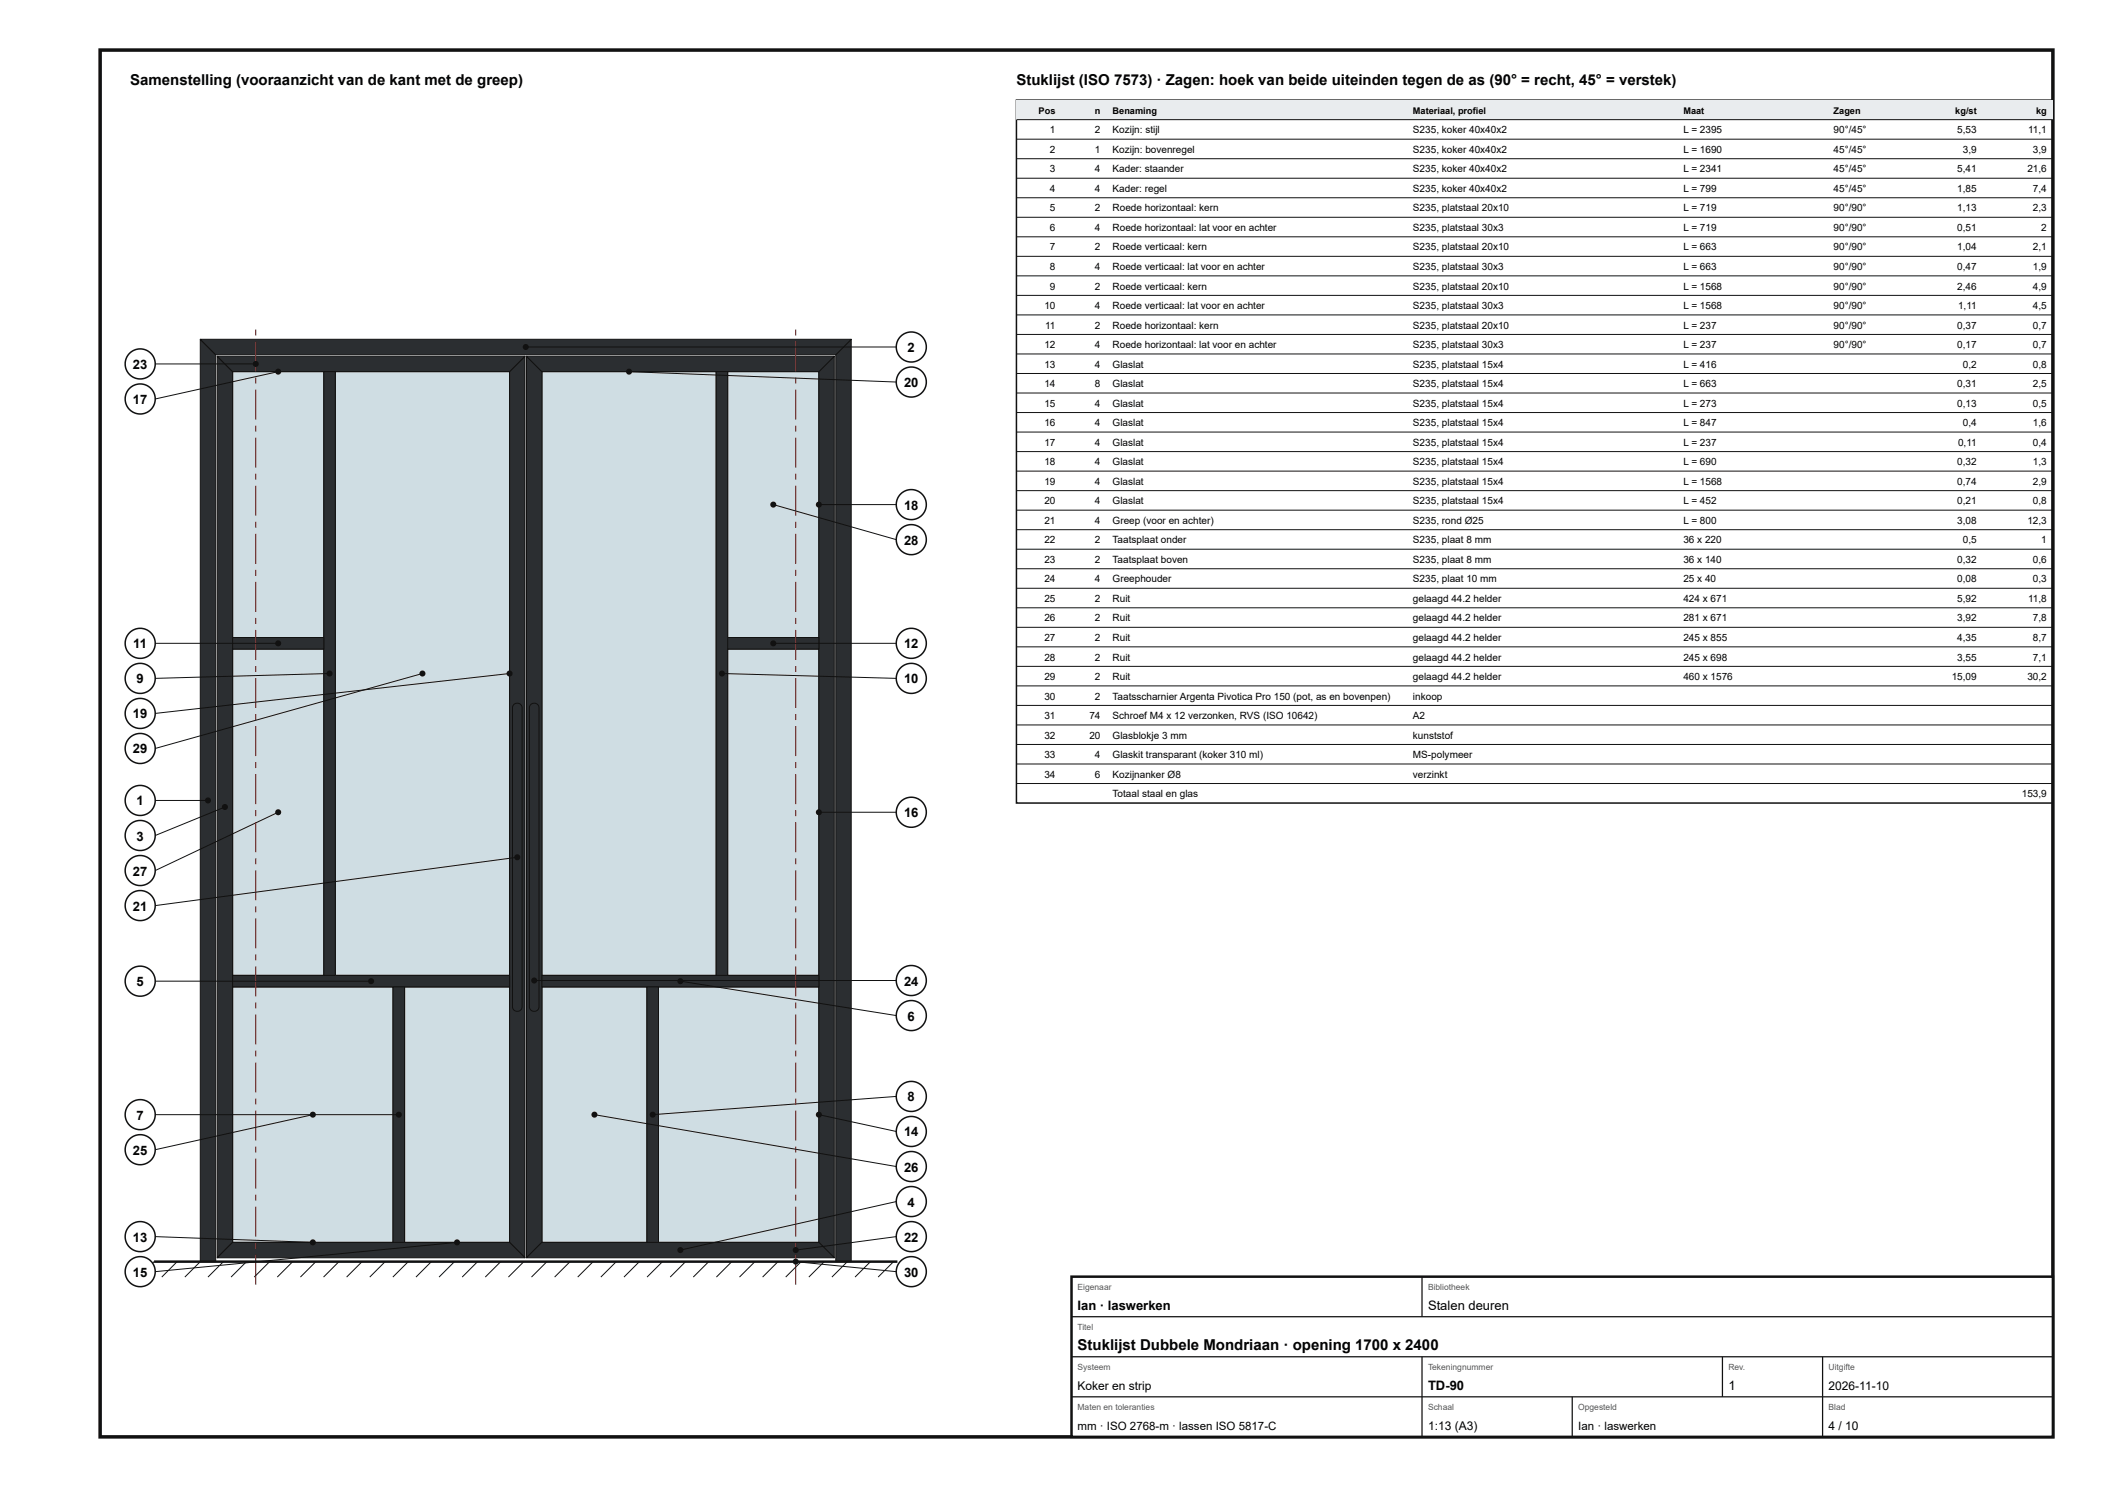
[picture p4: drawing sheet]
<svg xmlns="http://www.w3.org/2000/svg" width="420mm" height="297mm" viewBox="0 0 420 297" stroke-linecap="round" stroke-linejoin="round" font-family="sans-serif">
<path d="M20 10h390v277h-390z" fill="none" stroke="#111" stroke-width=".7" stroke-linecap="butt"/>
<path d="M46.5 197.1h32v51h-32z" fill="#cfdde3"/>
<path d="M46.5 197.1h32v51h-32z" fill="none" stroke="#111" stroke-width=".2"/>
<path d="M80.8 197.1h21v51h-21z" fill="#cfdde3"/>
<path d="M80.8 197.1h21v51h-21z" fill="none" stroke="#111" stroke-width=".2"/>
<path d="M46.5 129.6h18.2v65.2h-18.2z" fill="#cfdde3"/>
<path d="M46.5 129.6h18.2v65.2h-18.2z" fill="none" stroke="#111" stroke-width=".2"/>
<path d="M46.5 74.2h18.2v53.1h-18.2z" fill="#cfdde3"/>
<path d="M46.5 74.2h18.2v53.1h-18.2z" fill="none" stroke="#111" stroke-width=".2"/>
<path d="M67 74.2h34.8v120.6h-34.8z" fill="#cfdde3"/>
<path d="M67 74.2h34.8v120.6h-34.8z" fill="none" stroke="#111" stroke-width=".2"/>
<path d="M108.2 197.1h21v51h-21z" fill="#cfdde3"/>
<path d="M108.2 197.1h21v51h-21z" fill="none" stroke="#111" stroke-width=".2"/>
<path d="M131.5 197.1h32v51h-32z" fill="#cfdde3"/>
<path d="M131.5 197.1h32v51h-32z" fill="none" stroke="#111" stroke-width=".2"/>
<path d="M108.2 74.2h34.8v120.6h-34.8z" fill="#cfdde3"/>
<path d="M108.2 74.2h34.8v120.6h-34.8z" fill="none" stroke="#111" stroke-width=".2"/>
<path d="M145.3 129.6h18.2v65.2h-18.2z" fill="#cfdde3"/>
<path d="M145.3 129.6h18.2v65.2h-18.2z" fill="none" stroke="#111" stroke-width=".2"/>
<path d="M145.3 74.2h18.2v53.1h-18.2z" fill="#cfdde3"/>
<path d="M145.3 74.2h18.2v53.1h-18.2z" fill="none" stroke="#111" stroke-width=".2"/>
<path d="M40 67.8l3.1 3.1v181.1h-3.1z" fill="#2b2e31"/>
<path d="M40 67.8l3.1 3.1v181.1h-3.1z" fill="none" stroke="#111" stroke-width=".2"/>
<path d="M166.9 70.9l3.1-3.1v184.2h-3.1z" fill="#2b2e31"/>
<path d="M166.9 70.9l3.1-3.1v184.2h-3.1z" fill="none" stroke="#111" stroke-width=".2"/>
<path d="M40 67.8h130l-3.1 3.1h-123.8z" fill="#2b2e31"/>
<path d="M40 67.8h130l-3.1 3.1h-123.8z" fill="none" stroke="#111" stroke-width=".2"/>
<path d="M43.4 71.2l3.1 3v173.9l-3.1 3.1z" fill="#2b2e31"/>
<path d="M43.4 71.2l3.1 3v173.9l-3.1 3.1z" fill="none" stroke="#111" stroke-width=".2"/>
<path d="M101.8 74.2l3-3v180l-3-3.1z" fill="#2b2e31"/>
<path d="M101.8 74.2l3-3v180l-3-3.1z" fill="none" stroke="#111" stroke-width=".2"/>
<path d="M46.5 248.1h55.3l3 3.1h-61.4z" fill="#2b2e31"/>
<path d="M46.5 248.1h55.3l3 3.1h-61.4z" fill="none" stroke="#111" stroke-width=".2"/>
<path d="M43.4 71.2h61.4l-3 3h-55.3z" fill="#2b2e31"/>
<path d="M43.4 71.2h61.4l-3 3h-55.3z" fill="none" stroke="#111" stroke-width=".2"/>
<path d="M46.5 194.8h55.3v2.3h-55.3z" fill="#2b2e31"/>
<path d="M46.5 194.8h55.3v2.3h-55.3z" fill="none" stroke="#111" stroke-width=".2"/>
<path d="M78.5 197.1h2.3v51h-2.3z" fill="#2b2e31"/>
<path d="M78.5 197.1h2.3v51h-2.3z" fill="none" stroke="#111" stroke-width=".2"/>
<path d="M64.7 74.2h2.3v120.6h-2.3z" fill="#2b2e31"/>
<path d="M64.7 74.2h2.3v120.6h-2.3z" fill="none" stroke="#111" stroke-width=".2"/>
<path d="M46.5 127.3h18.2v2.3h-18.2z" fill="#2b2e31"/>
<path d="M46.5 127.3h18.2v2.3h-18.2z" fill="none" stroke="#111" stroke-width=".2"/>
<path d="M105.1 71.2l3.1 3v173.9l-3.1 3.1z" fill="#2b2e31"/>
<path d="M105.1 71.2l3.1 3v173.9l-3.1 3.1z" fill="none" stroke="#111" stroke-width=".2"/>
<path d="M163.5 74.2l3.1-3v180l-3.1-3.1z" fill="#2b2e31"/>
<path d="M163.5 74.2l3.1-3v180l-3.1-3.1z" fill="none" stroke="#111" stroke-width=".2"/>
<path d="M108.2 248.1h55.3l3.1 3.1h-61.5z" fill="#2b2e31"/>
<path d="M108.2 248.1h55.3l3.1 3.1h-61.5z" fill="none" stroke="#111" stroke-width=".2"/>
<path d="M105.1 71.2h61.5l-3.1 3h-55.3z" fill="#2b2e31"/>
<path d="M105.1 71.2h61.5l-3.1 3h-55.3z" fill="none" stroke="#111" stroke-width=".2"/>
<path d="M108.2 194.8h55.3v2.3h-55.3z" fill="#2b2e31"/>
<path d="M108.2 194.8h55.3v2.3h-55.3z" fill="none" stroke="#111" stroke-width=".2"/>
<path d="M129.2 197.1h2.3v51h-2.3z" fill="#2b2e31"/>
<path d="M129.2 197.1h2.3v51h-2.3z" fill="none" stroke="#111" stroke-width=".2"/>
<path d="M143 74.2h2.3v120.6h-2.3z" fill="#2b2e31"/>
<path d="M143 74.2h2.3v120.6h-2.3z" fill="none" stroke="#111" stroke-width=".2"/>
<path d="M145.3 127.3h18.2v2.3h-18.2z" fill="#2b2e31"/>
<path d="M145.3 127.3h18.2v2.3h-18.2z" fill="none" stroke="#111" stroke-width=".2"/>
<path d="M51 250.6h.2v6h-.2zM51 248.2h.2v1.2h-.2zM51 241h.2v6h-.2zM51 238.6h.2v1.2h-.2zM51 231.4h.2v6h-.2zM51 229h.2v1.2h-.2zM51 221.8h.2v6h-.2zM51 219.4h.2v1.2h-.2zM51 212.2h.2v6h-.2zM51 209.8h.2v1.2h-.2zM51 202.6h.2v6h-.2zM51 200.2h.2v1.2h-.2zM51 193h.2v6h-.2zM51 190.6h.2v1.2h-.2zM51 183.4h.2v6h-.2zM51 181h.2v1.2h-.2zM51 173.8h.2v6h-.2zM51 171.4h.2v1.2h-.2zM51 164.2h.2v6h-.2zM51 161.8h.2v1.2h-.2zM51 154.6h.2v6h-.2zM51 152.2h.2v1.2h-.2zM51 145h.2v6h-.2zM51 142.6h.2v1.2h-.2zM51 135.4h.2v6h-.2zM51 133h.2v1.2h-.2zM51 125.8h.2v6h-.2zM51 123.4h.2v1.2h-.2zM51 116.2h.2v6h-.2zM51 113.8h.2v1.2h-.2zM51 106.6h.2v6h-.2zM51 104.2h.2v1.2h-.2zM51 97h.2v6h-.2zM51 94.6h.2v1.2h-.2zM51 87.4h.2v6h-.2zM51 85h.2v1.2h-.2zM51 77.8h.2v6h-.2zM51 75.4h.2v1.2h-.2zM51 68.2h.2v6h-.2zM51 65.8h.2v1.2h-.2z" fill="#b00"/>
<path d="M102.6 140.7a.97 .97 0 0 1 1.1-.2 .97 .97 0 0 1 .6 .9v59.7a.96 .96 0 0 1-1 .9 .96 .96 0 0 1-1-.9v-59.7z" fill="#2b2e31"/>
<path d="M102.6 140.7a.97 .97 0 0 1 1.1-.2 .97 .97 0 0 1 .6 .9v59.7a.96 .96 0 0 1-1 .9 .96 .96 0 0 1-1-.9v-59.7z" fill="none" stroke="#111" stroke-width=".2"/>
<path d="M158.8 250.6h.2v6h-.2zM158.8 248.2h.2v1.2h-.2zM158.8 241h.2v6h-.2zM158.8 238.6h.2v1.2h-.2zM158.8 231.4h.2v6h-.2zM158.8 229h.2v1.2h-.2zM158.8 221.8h.2v6h-.2zM158.8 219.4h.2v1.2h-.2zM158.8 212.2h.2v6h-.2zM158.8 209.8h.2v1.2h-.2zM158.8 202.6h.2v6h-.2zM158.8 200.2h.2v1.2h-.2zM158.8 193h.2v6h-.2zM158.8 190.6h.2v1.2h-.2zM158.8 183.4h.2v6h-.2zM158.8 181h.2v1.2h-.2zM158.8 173.8h.2v6h-.2zM158.8 171.4h.2v1.2h-.2zM158.8 164.2h.2v6h-.2zM158.8 161.8h.2v1.2h-.2zM158.8 154.6h.2v6h-.2zM158.8 152.2h.2v1.2h-.2zM158.8 145h.2v6h-.2zM158.8 142.6h.2v1.2h-.2zM158.8 135.4h.2v6h-.2zM158.8 133h.2v1.2h-.2zM158.8 125.8h.2v6h-.2zM158.8 123.4h.2v1.2h-.2zM158.8 116.2h.2v6h-.2zM158.8 113.8h.2v1.2h-.2zM158.8 106.6h.2v6h-.2zM158.8 104.2h.2v1.2h-.2zM158.8 97h.2v6h-.2zM158.8 94.6h.2v1.2h-.2zM158.8 87.4h.2v6h-.2zM158.8 85h.2v1.2h-.2zM158.8 77.8h.2v6h-.2zM158.8 75.4h.2v1.2h-.2zM158.8 68.2h.2v6h-.2zM158.8 65.8h.2v1.2h-.2z" fill="#b00"/>
<path d="M106 140.7a.97 .97 0 0 1 1-.2 .97 .97 0 0 1 .6 .9v59.7a.96 .96 0 0 1-.9 .9 .96 .96 0 0 1-1-.9v-59.7z" fill="#2b2e31"/>
<g fill="none" stroke="#111" stroke-width=".2">
<path d="M106 140.7a.97 .97 0 0 1 1-.2 .97 .97 0 0 1 .6 .9v59.7a.96 .96 0 0 1-.9 .9 .96 .96 0 0 1-1-.9v-59.7zM30.8 252l-3.1 3.1M35.4 252l-3.1 3.1M40 252l-3.1 3.1M44.6 252l-3.1 3.1M49.2 252l-3.1 3.1M53.8 252l-3 3.1M58.5 252l-3.1 3.1M63.1 252l-3.1 3.1M67.7 252l-3.1 3.1M72.3 252l-3.1 3.1M76.9 252l-3.1 3.1"/>
<path d="M81.5 252l-3 3.1M86.1 252l-3 3.1M90.8 252l-3.1 3.1M95.4 252l-3.1 3.1M100 252l-3.1 3.1M104.6 252l-3.1 3.1M109.2 252l-3.1 3.1M113.8 252l-3 3.1M118.5 252l-3.1 3.1M123.1 252l-3.1 3.1M127.7 252l-3.1 3.1M132.3 252l-3.1 3.1"/>
<path d="M136.9 252l-3.1 3.1M141.5 252l-3 3.1M146.1 252l-3 3.1M150.8 252l-3.1 3.1M155.4 252l-3.1 3.1M160 252l-3.1 3.1M164.6 252l-3.1 3.1M169.2 252l-3.1 3.1M173.8 252l-3 3.1M178.5 252l-3.1 3.1"/>
</g>
<path d="M30.8 252h148.4" fill="none" stroke="#111" stroke-width=".5"/>
<circle cx="51.1" cy="72.7" r=".6" fill="#111"/>
<path d="M31 72.7h20.1" fill="none" stroke="#111" stroke-width=".2"/>
<circle cx="28" cy="72.7" r="3" fill="#fff"/>
<circle cx="28" cy="72.7" r="3" fill="none" stroke="#111" stroke-width=".3"/>
<circle cx="55.6" cy="74.2" r=".6" fill="#111"/>
<path d="M55.6 74.2l-24.6 5.5" fill="none" stroke="#111" stroke-width=".2"/>
<circle cx="28" cy="79.7" r="3" fill="#fff"/>
<circle cx="28" cy="79.7" r="3" fill="none" stroke="#111" stroke-width=".3"/>
<circle cx="55.6" cy="128.5" r=".6" fill="#111"/>
<path d="M31 128.5h24.6" fill="none" stroke="#111" stroke-width=".2"/>
<circle cx="28" cy="128.5" r="3" fill="#fff"/>
<circle cx="28" cy="128.5" r="3" fill="none" stroke="#111" stroke-width=".3"/>
<circle cx="65.8" cy="134.5" r=".6" fill="#111"/>
<path d="M65.8 134.5l-34.8 1" fill="none" stroke="#111" stroke-width=".2"/>
<circle cx="28" cy="135.5" r="3" fill="#fff"/>
<circle cx="28" cy="135.5" r="3" fill="none" stroke="#111" stroke-width=".3"/>
<circle cx="101.8" cy="134.5" r=".6" fill="#111"/>
<path d="M101.8 134.5l-70.8 8" fill="none" stroke="#111" stroke-width=".2"/>
<circle cx="28" cy="142.5" r="3" fill="#fff"/>
<circle cx="28" cy="142.5" r="3" fill="none" stroke="#111" stroke-width=".3"/>
<circle cx="84.4" cy="134.5" r=".6" fill="#111"/>
<path d="M84.4 134.5l-53.4 15" fill="none" stroke="#111" stroke-width=".2"/>
<circle cx="28" cy="149.5" r="3" fill="#fff"/>
<circle cx="28" cy="149.5" r="3" fill="none" stroke="#111" stroke-width=".3"/>
<circle cx="41.5" cy="159.9" r=".6" fill="#111"/>
<path d="M31 159.9h10.5" fill="none" stroke="#111" stroke-width=".2"/>
<circle cx="28" cy="159.9" r="3" fill="#fff"/>
<circle cx="28" cy="159.9" r="3" fill="none" stroke="#111" stroke-width=".3"/>
<circle cx="44.9" cy="161.2" r=".6" fill="#111"/>
<path d="M44.9 161.2l-13.9 5.7" fill="none" stroke="#111" stroke-width=".2"/>
<circle cx="28" cy="166.9" r="3" fill="#fff"/>
<circle cx="28" cy="166.9" r="3" fill="none" stroke="#111" stroke-width=".3"/>
<circle cx="55.6" cy="162.2" r=".6" fill="#111"/>
<path d="M55.6 162.2l-24.6 11.7" fill="none" stroke="#111" stroke-width=".2"/>
<circle cx="28" cy="173.9" r="3" fill="#fff"/>
<circle cx="28" cy="173.9" r="3" fill="none" stroke="#111" stroke-width=".3"/>
<circle cx="103.3" cy="171.2" r=".6" fill="#111"/>
<path d="M103.3 171.2l-72.3 9.7" fill="none" stroke="#111" stroke-width=".2"/>
<circle cx="28" cy="180.9" r="3" fill="#fff"/>
<circle cx="28" cy="180.9" r="3" fill="none" stroke="#111" stroke-width=".3"/>
<circle cx="74.1" cy="196" r=".6" fill="#111"/>
<path d="M31 196h43.1" fill="none" stroke="#111" stroke-width=".2"/>
<circle cx="28" cy="196" r="3" fill="#fff"/>
<circle cx="28" cy="196" r="3" fill="none" stroke="#111" stroke-width=".3"/>
<circle cx="79.6" cy="222.6" r=".6" fill="#111"/>
<path d="M31 222.6h48.6" fill="none" stroke="#111" stroke-width=".2"/>
<circle cx="28" cy="222.6" r="3" fill="#fff"/>
<circle cx="28" cy="222.6" r="3" fill="none" stroke="#111" stroke-width=".3"/>
<circle cx="62.5" cy="222.6" r=".6" fill="#111"/>
<path d="M62.5 222.6l-31.5 7" fill="none" stroke="#111" stroke-width=".2"/>
<circle cx="28" cy="229.6" r="3" fill="#fff"/>
<circle cx="28" cy="229.6" r="3" fill="none" stroke="#111" stroke-width=".3"/>
<circle cx="62.5" cy="248.1" r=".6" fill="#111"/>
<path d="M31 247l31.5 1.2" fill="none" stroke="#111" stroke-width=".2"/>
<circle cx="28" cy="247" r="3" fill="#fff"/>
<circle cx="28" cy="247" r="3" fill="none" stroke="#111" stroke-width=".3"/>
<circle cx="91.3" cy="248.1" r=".6" fill="#111"/>
<path d="M91.3 248.2l-60.3 5.8" fill="none" stroke="#111" stroke-width=".2"/>
<circle cx="28" cy="254" r="3" fill="#fff"/>
<circle cx="28" cy="254" r="3" fill="none" stroke="#111" stroke-width=".3"/>
<circle cx="105" cy="69.3" r=".6" fill="#111"/>
<path d="M105 69.3h74" fill="none" stroke="#111" stroke-width=".2"/>
<circle cx="182" cy="69.3" r="3" fill="#fff"/>
<circle cx="182" cy="69.3" r="3" fill="none" stroke="#111" stroke-width=".3"/>
<circle cx="125.6" cy="74.2" r=".6" fill="#111"/>
<path d="M125.6 74.2l53.4 2.1" fill="none" stroke="#111" stroke-width=".2"/>
<circle cx="182" cy="76.3" r="3" fill="#fff"/>
<circle cx="182" cy="76.3" r="3" fill="none" stroke="#111" stroke-width=".3"/>
<circle cx="163.5" cy="100.8" r=".6" fill="#111"/>
<path d="M163.5 100.8h15.5" fill="none" stroke="#111" stroke-width=".2"/>
<circle cx="182" cy="100.8" r="3" fill="#fff"/>
<circle cx="182" cy="100.8" r="3" fill="none" stroke="#111" stroke-width=".3"/>
<circle cx="154.4" cy="100.8" r=".6" fill="#111"/>
<path d="M154.4 100.8l24.6 7" fill="none" stroke="#111" stroke-width=".2"/>
<circle cx="182" cy="107.8" r="3" fill="#fff"/>
<circle cx="182" cy="107.8" r="3" fill="none" stroke="#111" stroke-width=".3"/>
<circle cx="154.4" cy="128.5" r=".6" fill="#111"/>
<path d="M154.4 128.5h24.6" fill="none" stroke="#111" stroke-width=".2"/>
<circle cx="182" cy="128.5" r="3" fill="#fff"/>
<circle cx="182" cy="128.5" r="3" fill="none" stroke="#111" stroke-width=".3"/>
<circle cx="144.2" cy="134.5" r=".6" fill="#111"/>
<path d="M144.2 134.5l34.8 1" fill="none" stroke="#111" stroke-width=".2"/>
<circle cx="182" cy="135.5" r="3" fill="#fff"/>
<circle cx="182" cy="135.5" r="3" fill="none" stroke="#111" stroke-width=".3"/>
<circle cx="163.5" cy="162.2" r=".6" fill="#111"/>
<path d="M163.5 162.2h15.5" fill="none" stroke="#111" stroke-width=".2"/>
<circle cx="182" cy="162.2" r="3" fill="#fff"/>
<circle cx="182" cy="162.2" r="3" fill="none" stroke="#111" stroke-width=".3"/>
<circle cx="106.7" cy="195.8" r=".6" fill="#111"/>
<path d="M106.7 195.8h72.3" fill="none" stroke="#111" stroke-width=".2"/>
<circle cx="182" cy="195.8" r="3" fill="#fff"/>
<circle cx="182" cy="195.8" r="3" fill="none" stroke="#111" stroke-width=".3"/>
<circle cx="135.9" cy="196" r=".6" fill="#111"/>
<path d="M135.9 196l43.1 6.8" fill="none" stroke="#111" stroke-width=".2"/>
<circle cx="182" cy="202.8" r="3" fill="#fff"/>
<circle cx="182" cy="202.8" r="3" fill="none" stroke="#111" stroke-width=".3"/>
<circle cx="130.3" cy="222.6" r=".6" fill="#111"/>
<path d="M179 219l-48.6 3.6" fill="none" stroke="#111" stroke-width=".2"/>
<circle cx="182" cy="219" r="3" fill="#fff"/>
<circle cx="182" cy="219" r="3" fill="none" stroke="#111" stroke-width=".3"/>
<circle cx="163.5" cy="222.6" r=".6" fill="#111"/>
<path d="M163.5 222.6l15.5 3.4" fill="none" stroke="#111" stroke-width=".2"/>
<circle cx="182" cy="226" r="3" fill="#fff"/>
<circle cx="182" cy="226" r="3" fill="none" stroke="#111" stroke-width=".3"/>
<circle cx="118.7" cy="222.6" r=".6" fill="#111"/>
<path d="M118.7 222.6l60.3 10.4" fill="none" stroke="#111" stroke-width=".2"/>
<circle cx="182" cy="233" r="3" fill="#fff"/>
<circle cx="182" cy="233" r="3" fill="none" stroke="#111" stroke-width=".3"/>
<circle cx="135.9" cy="249.7" r=".6" fill="#111"/>
<path d="M179 240l-43.1 9.7" fill="none" stroke="#111" stroke-width=".2"/>
<circle cx="182" cy="240" r="3" fill="#fff"/>
<circle cx="182" cy="240" r="3" fill="none" stroke="#111" stroke-width=".3"/>
<circle cx="158.9" cy="249.7" r=".6" fill="#111"/>
<path d="M179 247l-20.1 2.7" fill="none" stroke="#111" stroke-width=".2"/>
<circle cx="182" cy="247" r="3" fill="#fff"/>
<circle cx="182" cy="247" r="3" fill="none" stroke="#111" stroke-width=".3"/>
<circle cx="158.9" cy="252" r=".6" fill="#111"/>
<path d="M158.9 252l20.1 2" fill="none" stroke="#111" stroke-width=".2"/>
<circle cx="182" cy="254" r="3" fill="#fff"/>
<g fill="none" stroke="#111" stroke-width=".3">
<path d="M203 20h207v140.4h-207z"/>
<circle cx="182" cy="254" r="3"/>
</g>
<path d="M203 20h207v3.9h-207z" fill="#e9ecee"/>
<g fill="none" stroke="#111" stroke-width=".2">
<path d="M203 23.9h207M203 27.8h207M203 31.7h207M203 35.6h207M203 39.5h207M203 43.4h207M203 47.3h207M203 51.2h207M203 55.1h207M203 59h207M203 62.9h207M203 66.8h207"/>
<path d="M203 70.7h207M203 74.6h207M203 78.5h207M203 82.4h207M203 86.3h207M203 90.2h207M203 94.1h207M203 98h207M203 101.9h207M203 105.8h207M203 109.7h207M203 113.6h207"/>
<path d="M203 117.5h207M203 121.4h207M203 125.3h207M203 129.2h207M203 133.1h207M203 137h207M203 140.9h207M203 144.8h207M203 148.7h207M203 152.6h207M203 156.5h207"/>
</g>
<path d="M214 255h196v32h-196z" fill="#fff"/>
<path d="M214 255h196v32h-196z" fill="none" stroke="#111" stroke-width=".5"/>
<path d="M284 255v8M214 263h196M214 271h196M214 279h196M284 271v16M314 279v8M344 271v8M364 271v16" fill="none" stroke="#111" stroke-width=".25"/>
<g font-size="3">
<text x="26" y="17">Samenstelling (vooraanzicht van de kant met de greep)</text>
<text x="203" y="17">Stuklijst (ISO 7573) · Zagen: hoek van beide uiteinden tegen de as (90° = recht, 45° = verstek)</text>
<text x="215.2" y="269.6">Stuklijst Dubbele Mondriaan · opening 1700 x 2400</text>
</g>
<g font-size="2.6">
<text x="181.3" y="70.3">2</text>
<text x="26.5" y="73.7">23</text>
<text x="180.5" y="77.3">20</text>
<text x="26.5" y="80.7">17</text>
<text x="180.5" y="101.8">18</text>
<text x="180.5" y="108.8">28</text>
<text x="26.6" y="129.5">11</text>
<text x="180.5" y="129.5">12</text>
<text x="27.3" y="136.5">9</text>
<text x="180.5" y="136.5">10</text>
<text x="26.5" y="143.5">19</text>
<text x="26.5" y="150.5">29</text>
<text x="27.3" y="160.9">1</text>
<text x="27.3" y="167.9">3</text>
<text x="180.5" y="163.2">16</text>
<text x="26.5" y="174.9">27</text>
<text x="26.5" y="181.9">21</text>
<text x="27.3" y="197">5</text>
<text x="180.5" y="196.8">24</text>
<text x="181.3" y="203.8">6</text>
<text x="181.3" y="220">8</text>
<text x="27.3" y="223.6">7</text>
<text x="180.5" y="227">14</text>
<text x="26.5" y="230.6">25</text>
<text x="180.5" y="234">26</text>
<text x="181.3" y="241">4</text>
<text x="26.5" y="248">13</text>
<text x="180.5" y="248">22</text>
<text x="26.5" y="255">15</text>
<text x="180.5" y="255">30</text>
<text x="215.2" y="261.6">Ian · laswerken</text>
<text x="285.2" y="261.6">Stalen deuren</text>
<text x="285.2" y="277.6">TD-90</text>
<text x="345.2" y="277.6">1</text>
</g>
<g font-size="2.4">
<text x="215.2" y="277.6">Koker en strip</text>
<text x="365.2" y="277.6">2026-11-10</text>
<text x="285.2" y="285.6">1:13 (A3)</text>
<text x="365.2" y="285.6">4 / 10</text>
</g>
<g font-size="2.3">
<text x="215.2" y="285.6">mm · ISO 2768-m · lassen ISO 5817-C</text>
<text x="315.2" y="285.6">Ian · laswerken</text>
</g>
<g font-size="2">
<text x="209.7" y="26.6">1</text>
<text x="218.7" y="26.6">2</text>
<text x="222.2" y="26.6">Kozijn: stijl</text>
<text x="282.2" y="26.6">S235, koker 40x40x2</text>
<text x="336.2" y="26.6">L = 2395</text>
<text x="366.2" y="26.6">90°/45°</text>
<text x="390.9" y="26.6">5,53</text>
<text x="405.1" y="26.6">11,1</text>
<text x="209.7" y="30.5">2</text>
<text x="209.7" y="34.4">3</text>
<text x="218.7" y="30.5">1</text>
<text x="218.7" y="34.4">4</text>
<text x="222.2" y="30.5">Kozijn: bovenregel</text>
<text x="222.2" y="34.4">Kader: staander</text>
<text x="282.2" y="30.5">S235, koker 40x40x2</text>
<text x="282.2" y="34.4">S235, koker 40x40x2</text>
<text x="336.2" y="30.5">L = 1690</text>
<text x="336.2" y="34.4">L = 2341</text>
<text x="366.2" y="30.5">45°/45°</text>
<text x="366.2" y="34.4">45°/45°</text>
<text x="390.9" y="34.4">5,41</text>
<text x="392" y="30.5">3,9</text>
<text x="404.9" y="34.4">21,6</text>
<text x="406" y="30.5">3,9</text>
<text x="209.7" y="38.3">4</text>
<text x="218.7" y="38.3">4</text>
<text x="222.2" y="38.3">Kader: regel</text>
<text x="282.2" y="38.3">S235, koker 40x40x2</text>
<text x="336.2" y="38.3">L = 799</text>
<text x="366.2" y="38.3">45°/45°</text>
<text x="390.9" y="38.3">1,85</text>
<text x="406" y="38.3">7,4</text>
<text x="209.7" y="42.2">5</text>
<text x="209.7" y="46.1">6</text>
<text x="218.7" y="42.2">2</text>
<text x="218.7" y="46.1">4</text>
<text x="222.2" y="42.2">Roede horizontaal: kern</text>
<text x="222.2" y="46.1">Roede horizontaal: lat voor en achter</text>
<text x="282.2" y="42.2">S235, platstaal 20x10</text>
<text x="282.2" y="46.1">S235, platstaal 30x3</text>
<text x="336.2" y="42.2">L = 719</text>
<text x="336.2" y="46.1">L = 719</text>
<text x="366.2" y="42.2">90°/90°</text>
<text x="366.2" y="46.1">90°/90°</text>
<text x="390.9" y="42.2">1,13</text>
<text x="390.9" y="46.1">0,51</text>
<text x="406" y="42.2">2,3</text>
<text x="407.7" y="46.1">2</text>
<text x="209.7" y="50">7</text>
<text x="209.7" y="53.9">8</text>
<text x="218.7" y="50">2</text>
<text x="218.7" y="53.9">4</text>
<text x="222.2" y="50">Roede verticaal: kern</text>
<text x="222.2" y="53.9">Roede verticaal: lat voor en achter</text>
<text x="282.2" y="50">S235, platstaal 20x10</text>
<text x="282.2" y="53.9">S235, platstaal 30x3</text>
<text x="336.2" y="50">L = 663</text>
<text x="336.2" y="53.9">L = 663</text>
<text x="366.2" y="50">90°/90°</text>
<text x="366.2" y="53.9">90°/90°</text>
<text x="390.9" y="50">1,04</text>
<text x="390.9" y="53.9">0,47</text>
<text x="406" y="50">2,1</text>
<text x="406" y="53.9">1,9</text>
<text x="209.7" y="57.8">9</text>
<text x="218.7" y="57.8">2</text>
<text x="222.2" y="57.8">Roede verticaal: kern</text>
<text x="282.2" y="57.8">S235, platstaal 20x10</text>
<text x="336.2" y="57.8">L = 1568</text>
<text x="366.2" y="57.8">90°/90°</text>
<text x="390.9" y="57.8">2,46</text>
<text x="406" y="57.8">4,9</text>
<text x="208.6" y="61.7">10</text>
<text x="208.7" y="65.6">11</text>
<text x="218.7" y="61.7">4</text>
<text x="218.7" y="65.6">2</text>
<text x="222.2" y="61.7">Roede verticaal: lat voor en achter</text>
<text x="222.2" y="65.6">Roede horizontaal: kern</text>
<text x="282.2" y="61.7">S235, platstaal 30x3</text>
<text x="282.2" y="65.6">S235, platstaal 20x10</text>
<text x="336.2" y="61.7">L = 1568</text>
<text x="336.2" y="65.6">L = 237</text>
<text x="366.2" y="61.7">90°/90°</text>
<text x="366.2" y="65.6">90°/90°</text>
<text x="390.9" y="65.6">0,37</text>
<text x="391.1" y="61.7">1,11</text>
<text x="406" y="61.7">4,5</text>
<text x="406" y="65.6">0,7</text>
<text x="208.6" y="69.5">12</text>
<text x="218.7" y="69.5">4</text>
<text x="222.2" y="69.5">Roede horizontaal: lat voor en achter</text>
<text x="282.2" y="69.5">S235, platstaal 30x3</text>
<text x="336.2" y="69.5">L = 237</text>
<text x="366.2" y="69.5">90°/90°</text>
<text x="390.9" y="69.5">0,17</text>
<text x="406" y="69.5">0,7</text>
<text x="208.6" y="73.4">13</text>
<text x="208.6" y="77.3">14</text>
<text x="218.7" y="73.4">4</text>
<text x="218.7" y="77.3">8</text>
<text x="222.2" y="73.4">Glaslat</text>
<text x="222.2" y="77.3">Glaslat</text>
<text x="282.2" y="73.4">S235, platstaal 15x4</text>
<text x="282.2" y="77.3">S235, platstaal 15x4</text>
<text x="336.2" y="73.4">L = 416</text>
<text x="336.2" y="77.3">L = 663</text>
<text x="390.9" y="77.3">0,31</text>
<text x="392" y="73.4">0,2</text>
<text x="406" y="73.4">0,8</text>
<text x="406" y="77.3">2,5</text>
<text x="208.6" y="81.2">15</text>
<text x="218.7" y="81.2">4</text>
<text x="222.2" y="81.2">Glaslat</text>
<text x="282.2" y="81.2">S235, platstaal 15x4</text>
<text x="336.2" y="81.2">L = 273</text>
<text x="390.9" y="81.2">0,13</text>
<text x="406" y="81.2">0,5</text>
<text x="208.6" y="85.1">16</text>
<text x="208.6" y="89">17</text>
<text x="218.7" y="85.1">4</text>
<text x="218.7" y="89">4</text>
<text x="222.2" y="85.1">Glaslat</text>
<text x="222.2" y="89">Glaslat</text>
<text x="282.2" y="85.1">S235, platstaal 15x4</text>
<text x="282.2" y="89">S235, platstaal 15x4</text>
<text x="336.2" y="85.1">L = 847</text>
<text x="336.2" y="89">L = 237</text>
<text x="391.1" y="89">0,11</text>
<text x="392" y="85.1">0,4</text>
<text x="406" y="85.1">1,6</text>
<text x="406" y="89">0,4</text>
<text x="208.6" y="92.9">18</text>
<text x="218.7" y="92.9">4</text>
<text x="222.2" y="92.9">Glaslat</text>
<text x="282.2" y="92.9">S235, platstaal 15x4</text>
<text x="336.2" y="92.9">L = 690</text>
<text x="390.9" y="92.9">0,32</text>
<text x="406" y="92.9">1,3</text>
<text x="208.6" y="96.8">19</text>
<text x="208.6" y="100.7">20</text>
<text x="218.7" y="96.8">4</text>
<text x="218.7" y="100.7">4</text>
<text x="222.2" y="96.8">Glaslat</text>
<text x="222.2" y="100.7">Glaslat</text>
<text x="282.2" y="96.8">S235, platstaal 15x4</text>
<text x="282.2" y="100.7">S235, platstaal 15x4</text>
<text x="336.2" y="96.8">L = 1568</text>
<text x="336.2" y="100.7">L = 452</text>
<text x="390.9" y="96.8">0,74</text>
<text x="390.9" y="100.7">0,21</text>
<text x="406" y="96.8">2,9</text>
<text x="406" y="100.7">0,8</text>
<text x="208.6" y="104.6">21</text>
<text x="218.7" y="104.6">4</text>
<text x="222.2" y="104.6">Greep (voor en achter)</text>
<text x="282.2" y="104.6">S235, rond Ø25</text>
<text x="336.2" y="104.6">L = 800</text>
<text x="390.9" y="104.6">3,08</text>
<text x="404.9" y="104.6">12,3</text>
<text x="208.6" y="108.5">22</text>
<text x="208.6" y="112.4">23</text>
<text x="218.7" y="108.5">2</text>
<text x="218.7" y="112.4">2</text>
<text x="222.2" y="108.5">Taatsplaat onder</text>
<text x="222.2" y="112.4">Taatsplaat boven</text>
<text x="282.2" y="108.5">S235, plaat 8 mm</text>
<text x="282.2" y="112.4">S235, plaat 8 mm</text>
<text x="336.2" y="108.5">36 x 220</text>
<text x="336.2" y="112.4">36 x 140</text>
<text x="390.9" y="112.4">0,32</text>
<text x="392" y="108.5">0,5</text>
<text x="406" y="112.4">0,6</text>
<text x="407.7" y="108.5">1</text>
<text x="208.6" y="116.3">24</text>
<text x="218.7" y="116.3">4</text>
<text x="222.2" y="116.3">Greephouder</text>
<text x="282.2" y="116.3">S235, plaat 10 mm</text>
<text x="336.2" y="116.3">25 x 40</text>
<text x="390.9" y="116.3">0,08</text>
<text x="406" y="116.3">0,3</text>
<text x="208.6" y="120.2">25</text>
<text x="208.6" y="124.1">26</text>
<text x="218.7" y="120.2">2</text>
<text x="218.7" y="124.1">2</text>
<text x="222.2" y="120.2">Ruit</text>
<text x="222.2" y="124.1">Ruit</text>
<text x="282.2" y="120.2">gelaagd 44.2 helder</text>
<text x="282.2" y="124.1">gelaagd 44.2 helder</text>
<text x="336.2" y="120.2">424 x 671</text>
<text x="336.2" y="124.1">281 x 671</text>
<text x="390.9" y="120.2">5,92</text>
<text x="390.9" y="124.1">3,92</text>
<text x="405.1" y="120.2">11,8</text>
<text x="406" y="124.1">7,8</text>
<text x="208.6" y="128">27</text>
<text x="208.6" y="131.9">28</text>
<text x="218.7" y="128">2</text>
<text x="218.7" y="131.9">2</text>
<text x="222.2" y="128">Ruit</text>
<text x="222.2" y="131.9">Ruit</text>
<text x="282.2" y="128">gelaagd 44.2 helder</text>
<text x="282.2" y="131.9">gelaagd 44.2 helder</text>
<text x="336.2" y="128">245 x 855</text>
<text x="336.2" y="131.9">245 x 698</text>
<text x="390.9" y="128">4,35</text>
<text x="390.9" y="131.9">3,55</text>
<text x="406" y="128">8,7</text>
<text x="406" y="131.9">7,1</text>
<text x="208.6" y="135.8">29</text>
<text x="218.7" y="135.8">2</text>
<text x="222.2" y="135.8">Ruit</text>
<text x="282.2" y="135.8">gelaagd 44.2 helder</text>
<text x="336.2" y="135.8">460 x 1576</text>
<text x="389.8" y="135.8">15,09</text>
<text x="404.9" y="135.8">30,2</text>
<text x="208.6" y="139.7">30</text>
<text x="208.6" y="143.6">31</text>
<text x="217.6" y="143.6">74</text>
<text x="218.7" y="139.7">2</text>
<text x="222.2" y="139.7">Taatsscharnier Argenta Pivotica Pro 150 (pot, as en bovenpen)</text>
<text x="222.2" y="143.6">Schroef M4 x 12 verzonken, RVS (ISO 10642)</text>
<text x="282.2" y="139.7">inkoop</text>
<text x="282.2" y="143.6">A2</text>
<text x="208.6" y="147.5">32</text>
<text x="217.6" y="147.5">20</text>
<text x="222.2" y="147.5">Glasblokje 3 mm</text>
<text x="282.2" y="147.5">kunststof</text>
<text x="208.6" y="151.4">33</text>
<text x="208.6" y="155.3">34</text>
<text x="218.7" y="151.4">4</text>
<text x="218.7" y="155.3">6</text>
<text x="222.2" y="151.4">Glaskit transparant (koker 310 ml)</text>
<text x="222.2" y="155.3">Kozijnanker Ø8</text>
<text x="282.2" y="151.4">MS-polymeer</text>
<text x="282.2" y="155.3">verzinkt</text>
<text x="222.2" y="159.2">Totaal staal en glas</text>
<text x="403.8" y="159.2">153,9</text>
</g>
<g font-size="1.8">
<text x="207.4" y="22.7">Pos</text>
<text x="218.7" y="22.7">n</text>
<text x="222.2" y="22.7">Benaming</text>
<text x="282.2" y="22.7">Materiaal, profiel</text>
<text x="336.2" y="22.7">Maat</text>
<text x="366.2" y="22.7">Zagen</text>
<text x="390.5" y="22.7">kg/st</text>
<text x="406.6" y="22.7">kg</text>
</g>
<g font-size="1.7" fill="#555">
<text x="215.2" y="257.6">Eigenaar</text>
<text x="285.2" y="257.6">Bibliotheek</text>
<text x="215.2" y="265.6">Titel</text>
<text x="215.2" y="273.6">Systeem</text>
<text x="285.2" y="273.6">Tekeningnummer</text>
<text x="345.2" y="273.6">Rev.</text>
<text x="365.2" y="273.6">Uitgifte</text>
<text x="215.2" y="281.6">Maten en toleranties</text>
<text x="285.2" y="281.6">Schaal</text>
<text x="315.2" y="281.6">Opgesteld</text>
<text x="365.2" y="281.6">Blad</text>
</g>
</svg>
